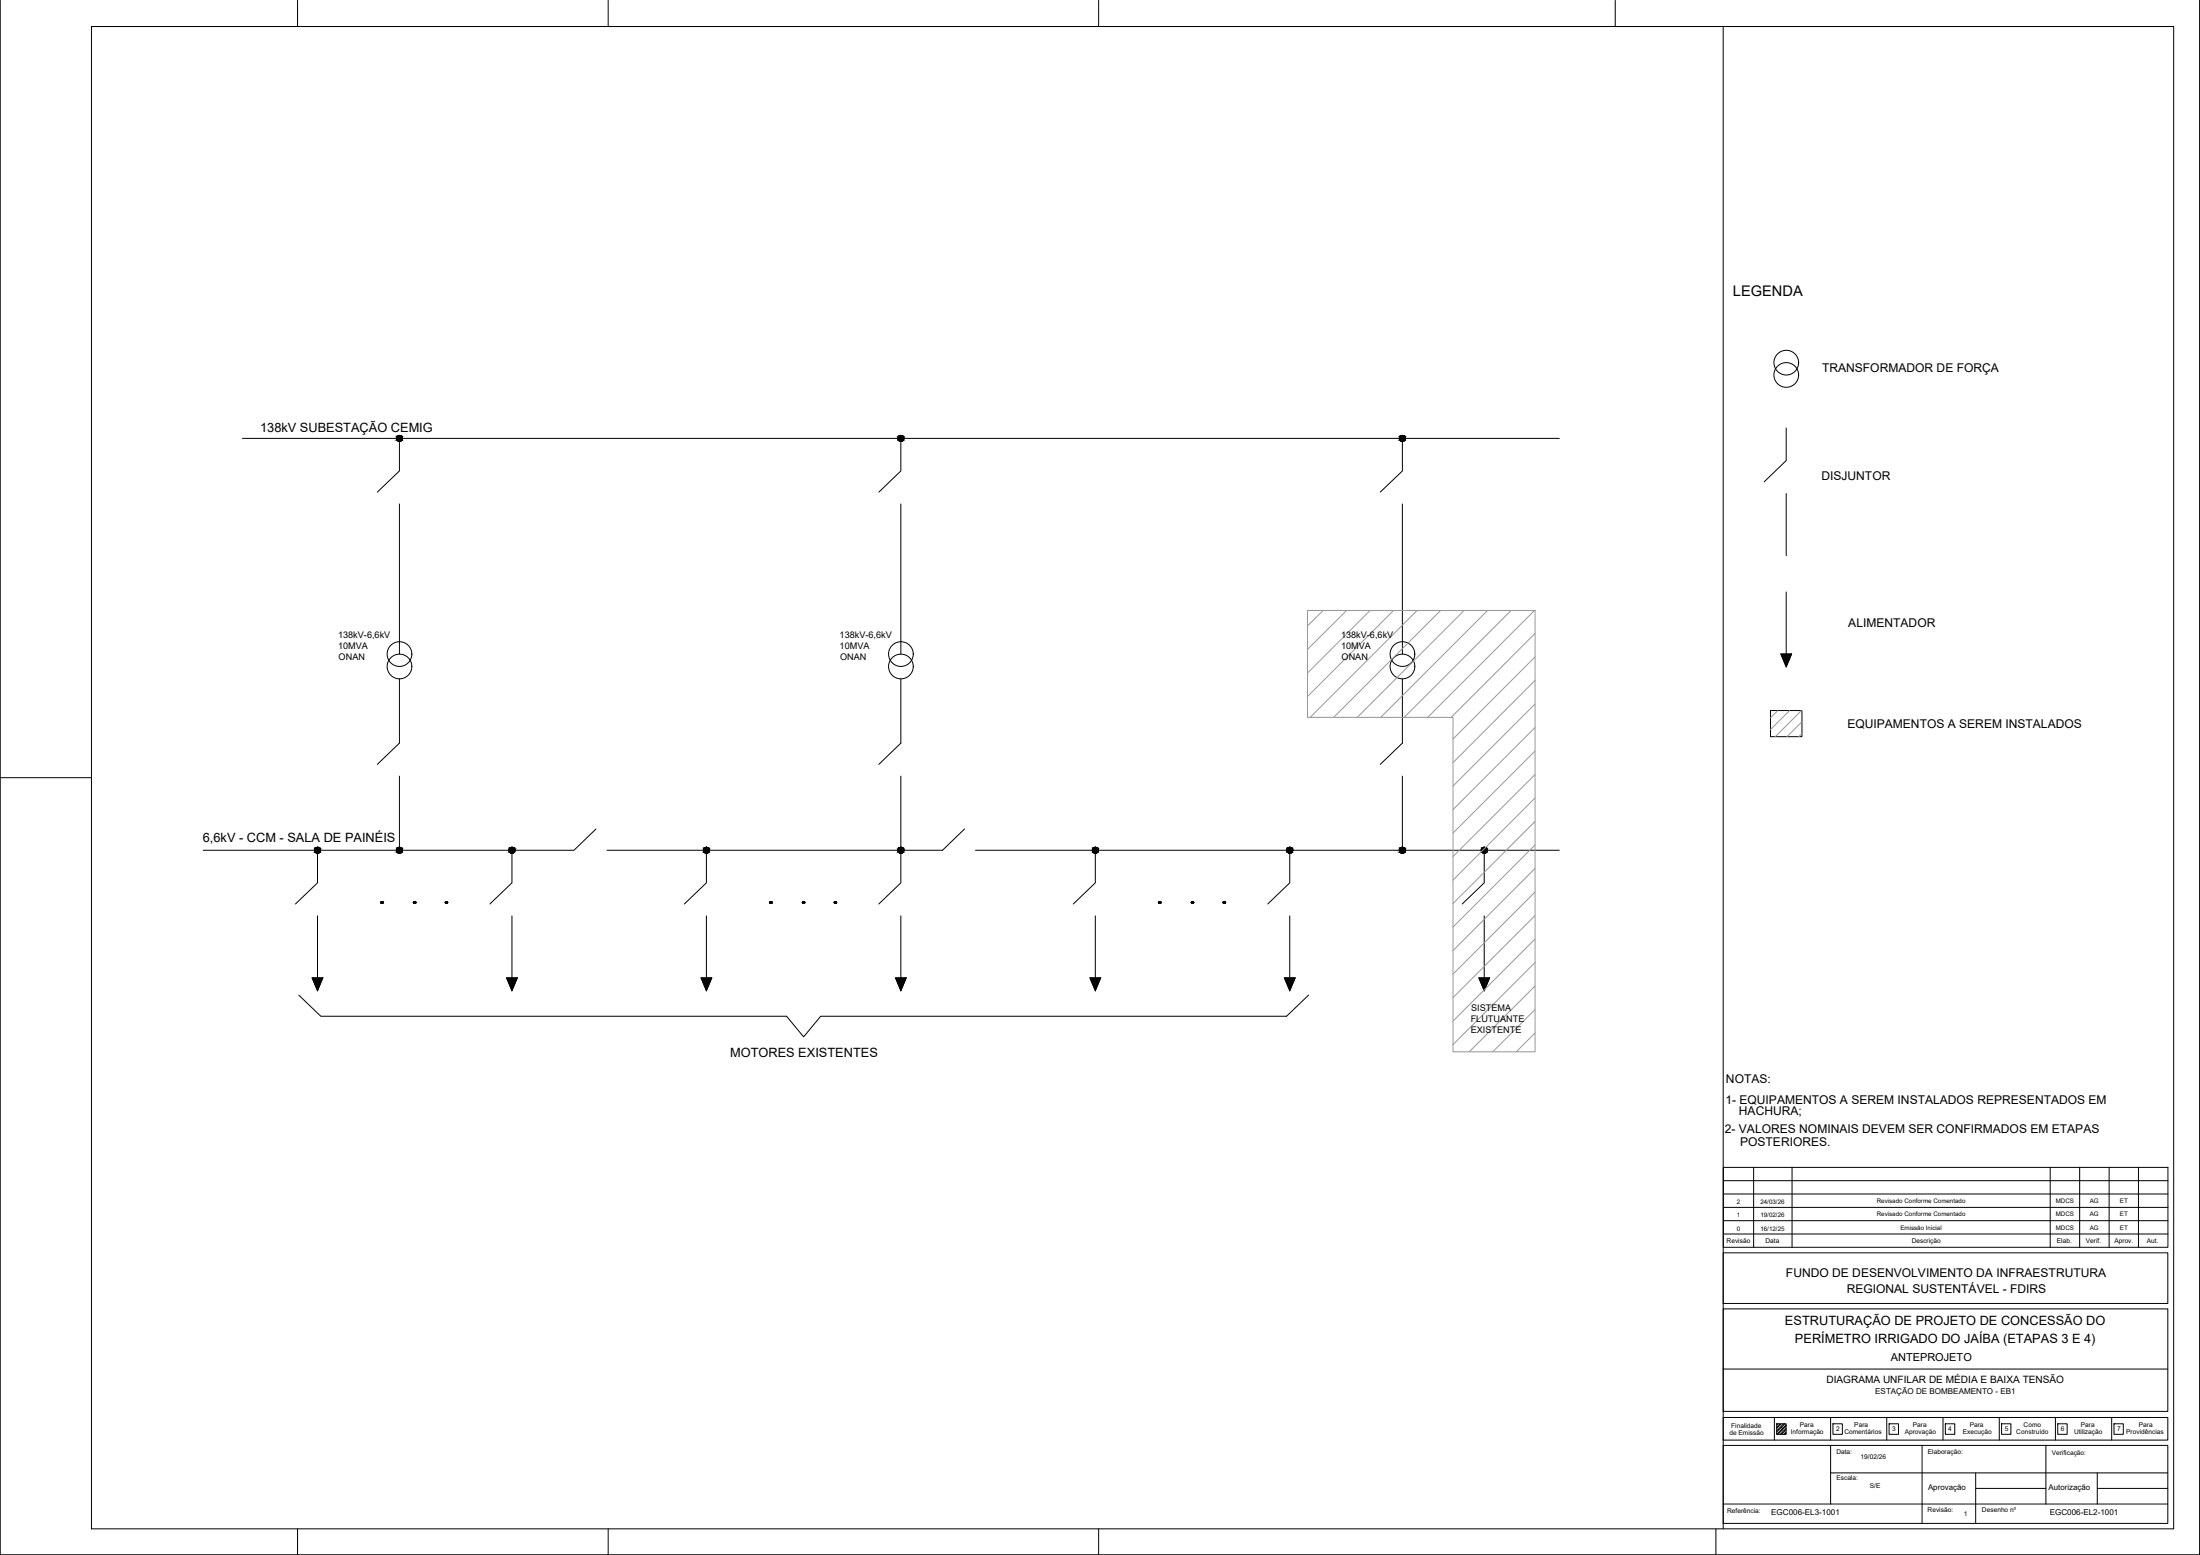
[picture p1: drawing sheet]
<svg xmlns="http://www.w3.org/2000/svg" width="841mm" height="594mm" viewBox="0 0 841 594" stroke-linecap="round" stroke-linejoin="round" font-family="sans-serif">
<!-- layer: 0 -->
<g fill="none" stroke="#000" stroke-width=".38">
<path d="M0 .1v594h841v-594M92.7 167.5h503.4M152.7 167.5v12.4l-8.5 8.1M344.4 167.5v12.4l-8.4 8.1M536.1 167.5v12.4l-8.5 8.1M682.8 163.5v12.5l-8.4 8.1M152.7 192.5v57.4M344.4 192.5v57.4M536.1 192.5v57.4M682.8 188.6v23.7M682.8 226.2v23.7M152.7 259.3v24.6l-8.5 8.1"/>
<path d="M344.4 259.3v24.6l-8.4 8.1M536.1 259.3v24.6l-8.5 8.1M680.8 249.9h4.1l-2.1 4.8zM676.8 271.5h12v9.9h-12zM152.7 296.5v28.3M344.4 296.5v40.8l-8.4 8.1M536.1 296.5v28.3M227.8 316.7l-8.4 8.1h-23.7v12.5l-8.4 8.1M368.7 316.7l-8.4 8.1h-128.3M77.7 324.8h119.1M121.4 324.8v12.5l-8.5 8.1M270 324.8v12.5l-8.4 8.1"/>
<path d="M372.9 324.8h223.2M418.7 324.8v12.5l-8.4 8.1M493.1 324.8v12.5l-8.5 8.1M567.4 324.8v12.5l-8.4 8.1M121.4 349.9v23.7M146 344.4v.4M158.5 344.4v.4M170.7 344.4v.4M195.7 349.9v23.7M270 349.9v23.7M294.7 344.4v.4M307.2 344.4v.4"/>
<path d="M319.4 344.4v.4M344.4 349.9v23.7M418.7 349.9v23.7M443.4 344.4v.4M455.9 344.4v.4M468 344.4v.4M493.1 349.9v23.7M567.4 349.9v23.7M119.3 373.6h4.1l-2 4.9zM193.7 373.6h4l-2 4.9zM268 373.6h4.1l-2.1 4.9zM342.3 373.6h4.1l-2 4.9z"/>
<path d="M416.7 373.6h4.1l-2.1 4.9zM491 373.6h4.1l-2 4.9zM565.4 373.6h4l-2 4.9zM114.2 380.2l8.4 8.1h178.1l6.5 7.8 6.5-7.8h178.1l8.5-8.1"/>
<circle cx="682.9" cy="138.5" r="4.7"/>
<circle cx="682.9" cy="143.2" r="4.7"/>
<circle cx="152.7" cy="167.5" r="1.12"/>
<circle cx="344.4" cy="167.5" r="1.12"/>
<circle cx="536.1" cy="167.5" r="1.12"/>
<circle cx="152.7" cy="249.9" r="4.7"/>
<circle cx="152.7" cy="254.6" r="4.7"/>
<circle cx="344.4" cy="249.9" r="4.7"/>
<circle cx="344.4" cy="254.6" r="4.7"/>
<circle cx="536.1" cy="249.9" r="4.7"/>
<circle cx="536.1" cy="254.6" r="4.7"/>
<circle cx="121.4" cy="324.8" r="1.12"/>
<circle cx="152.7" cy="324.8" r="1.12"/>
<circle cx="195.7" cy="324.8" r="1.12"/>
<circle cx="270.1" cy="324.8" r="1.12"/>
<circle cx="344.4" cy="324.8" r="1.12"/>
<circle cx="418.7" cy="324.8" r="1.12"/>
<circle cx="493.1" cy="324.8" r="1.12"/>
<circle cx="536.1" cy="324.8" r="1.12"/>
<circle cx="567.4" cy="324.8" r="1.12"/>
<circle cx="146.1" cy="344.8" r=".36"/>
<circle cx="158.6" cy="344.8" r=".36"/>
<circle cx="170.7" cy="344.8" r=".36"/>
<circle cx="294.7" cy="344.8" r=".36"/>
<circle cx="307.2" cy="344.8" r=".36"/>
<circle cx="319.4" cy="344.8" r=".36"/>
<circle cx="443.4" cy="344.8" r=".36"/>
<circle cx="455.9" cy="344.8" r=".36"/>
<circle cx="468" cy="344.8" r=".36"/>
</g>
<g fill="#000" stroke="#000" stroke-width=".38">
<path d="M152.4 168.5h.6zM152.5 166.4h.3zM344.1 168.5h.5zM344.2 166.4h.3zM535.9 168.5h.5zM535.9 166.4h.3zM680.8 249.9h4.1l-2.1 4.8zM121.2 325.9h.5zM121.2 323.7h.3zM152.4 325.9h.6zM152.5 323.7h.3zM195.5 325.9h.5z"/>
<path d="M195.6 323.7h.2zM269.8 325.9h.5zM269.9 323.7h.3zM344.1 325.9h.5zM344.2 323.7h.3zM418.5 325.9h.5zM418.5 323.7h.3zM492.8 325.9h.5zM492.9 323.7h.3zM535.9 325.9h.5zM535.9 323.7h.3zM567.1 325.9h.5z"/>
<path d="M567.2 323.7h.3zM158.2 344.6h.7zM158.3 345.1h.4zM158.4 344.5h.3zM170.3 344.9h.7zM170.6 345.2h.2zM170.6 344.4h.2zM294.4 345.1h.6zM294.5 344.5h.5zM294.6 345.2h.3zM294.6 344.4h.3zM306.9 344.6h.7z"/>
<path d="M307 345.1h.4zM307 344.5h.4zM319.2 345.2h.2zM319.2 344.4h.2zM443 344.9h.7zM443.3 345.2h.2zM443.3 344.4h.2zM455.6 344.6h.6zM467.7 344.6h.6zM119.3 373.6h4.1l-2 4.9zM193.7 373.6h4l-2 4.9zM268 373.6h4.1l-2.1 4.9z"/>
<path d="M342.3 373.6h4.1l-2 4.9zM416.7 373.6h4.1l-2.1 4.9zM491 373.6h4.1l-2 4.9zM565.4 373.6h4l-2 4.9z"/>
<path d="M152.4 168.5l.4 .1zM152.5 168.6h.3z"/>
<path d="M152.5 166.4h.5zM152.4 166.4h.6z"/>
<path d="M152.4 166.4h.6zM152.3 166.4h.7z"/>
<path d="M152.3 166.4l.9 .1zM152.2 166.5h1z"/>
<path d="M152.3 168.5h.7zM152.3 168.5h.7z"/>
<path d="M152.2 166.5h1zM152.1 166.5h1.1z"/>
<path d="M152.2 168.5h1zM152.2 168.5h.8z"/>
<path d="M152.1 166.5l1.2 .1zM152.1 166.6h1.2z"/>
<path d="M152.1 168.4h1.1zM152.1 168.4l1.1 .1z"/>
<path d="M152.1 166.6h1.3zM151.9 166.6h1.5z"/>
<path d="M152.1 168.4h1.2zM152.1 168.4h1.1z"/>
<path d="M151.9 166.6l1.6 .1zM151.9 166.6l1.6 .1z"/>
<path d="M151.9 168.3h1.5zM151.9 168.3l1.4 .1z"/>
<path d="M151.9 166.7l1.6 .1zM151.8 166.8h1.7z"/>
<path d="M151.9 168.2h1.6zM151.9 168.2l1.5 .1z"/>
<path d="M151.8 166.8h1.8zM151.8 166.8h1.8z"/>
<path d="M151.8 168.2h1.7zM151.8 168.2h1.7z"/>
<path d="M151.8 166.8l1.9 .2zM151.8 166.8l1.9 .2z"/>
<path d="M151.8 168.1h1.8zM151.8 168.1l1.7 .1z"/>
<path d="M151.7 167l2 .1zM151.7 167l2 .1z"/>
<path d="M151.7 168h2zM151.7 168l1.9 .1z"/>
<path d="M151.6 167.1h2.2zM151.6 167.1h2.2z"/>
<path d="M151.6 167.9h2.1zM151.6 167.9l2.1 .1z"/>
<path d="M151.6 167.1l2.2 .2zM151.6 167.1l2.2 .2z"/>
<path d="M151.6 167.3l2.2 .1zM151.6 167.3l2.2 .1z"/>
<path d="M151.6 167.7l2.2 .1zM151.6 167.7l2.2 .1z"/>
<path d="M151.6 167.8h2.2zM151.6 167.8l2.1 .1z"/>
<path d="M151.6 167.4l2.2 .1zM151.6 167.4l2.2 .1z"/>
<path d="M151.6 167.5l2.2 .1zM151.6 167.5l2.2 .1z"/>
<path d="M151.6 167.6h2.2zM151.6 167.6l2.2 .1z"/>
<path d="M344.1 168.5l.4 .1zM344.2 168.6h.3z"/>
<path d="M344.2 166.4h.4zM344.1 166.4h.5z"/>
<path d="M344.1 166.4h.6zM344 166.4h.7z"/>
<path d="M344 166.4l.8 .1zM344 166.5h.8z"/>
<path d="M344 168.5h.7zM344 168.5h.6z"/>
<path d="M344 166.5h.9zM343.8 166.5h1.1z"/>
<path d="M344 168.5h.8zM344 168.5h.7z"/>
<path d="M343.8 166.5l1.2 .1zM343.7 166.6h1.3z"/>
<path d="M343.8 168.4h1.1zM343.8 168.4l1 .1z"/>
<path d="M343.7 166.6h1.4zM343.7 166.6h1.4z"/>
<path d="M343.7 168.4h1.3zM343.7 168.4h1.2z"/>
<path d="M343.7 166.6l1.5 .1zM343.7 166.6l1.5 .1z"/>
<path d="M343.7 168.3h1.4zM343.7 168.3l1.3 .1z"/>
<path d="M343.6 166.7l1.7 .1zM343.5 166.8h1.8z"/>
<path d="M343.6 168.2h1.6zM343.6 168.2l1.5 .1z"/>
<path d="M343.5 166.8h1.8zM343.5 166.8h1.8z"/>
<path d="M343.5 168.2h1.8zM343.5 168.2h1.7z"/>
<path d="M343.5 166.8l1.9 .2zM343.5 166.8l1.9 .2z"/>
<path d="M343.5 168.1h1.8zM343.5 168.1l1.8 .1z"/>
<path d="M343.4 167l2 .1zM343.4 167l2 .1z"/>
<path d="M343.4 168h2zM343.4 168l1.9 .1z"/>
<path d="M343.4 167.1h2zM343.4 167.1h2z"/>
<path d="M343.3 167.1l2.2 .2zM343.3 167.1l2.2 .2z"/>
<path d="M343.3 167.8l2.1 .1zM343.3 167.8l2.1 .1z"/>
<path d="M343.4 167.9h2zM343.4 167.9l2 .1z"/>
<path d="M343.3 167.3l2.2 .1zM343.3 167.3l2.2 .1z"/>
<path d="M343.3 167.4l2.2 .1zM343.3 167.4l2.2 .1z"/>
<path d="M343.3 167.5l2.2 .1zM343.3 167.5l2.2 .1z"/>
<path d="M343.3 167.6l2.2 .1zM343.3 167.6l2.2 .1z"/>
<path d="M343.3 167.7h2.2zM343.3 167.7l2.1 .1z"/>
<path d="M535.9 168.5l.3 .1zM535.9 168.6h.3z"/>
<path d="M535.9 166.4h.5zM535.9 166.4h.5z"/>
<path d="M535.9 166.4h.5zM535.7 166.4h.7z"/>
<path d="M535.7 166.4l.9 .1zM535.6 166.5h1z"/>
<path d="M535.7 168.5h.7zM535.7 168.5h.7z"/>
<path d="M535.6 166.5h1.1zM535.5 166.5h1.2z"/>
<path d="M535.6 168.5h1zM535.6 168.5h.8z"/>
<path d="M535.5 166.5l1.2 .1zM535.5 166.5l1.2 .1z"/>
<path d="M535.5 168.4h1.2zM535.5 168.4l1.1 .1z"/>
<path d="M535.5 166.6h1.3zM535.3 166.6h1.5z"/>
<path d="M535.5 168.4h1.2zM535.5 168.4h1.2z"/>
<path d="M535.3 166.6l1.6 .1zM535.3 166.6l1.6 .1z"/>
<path d="M535.3 168.3h1.5zM535.3 168.3l1.4 .1z"/>
<path d="M535.3 166.7l1.7 .1zM535.2 166.8h1.8z"/>
<path d="M535.3 168.2h1.6zM535.3 168.2l1.5 .1z"/>
<path d="M535.2 166.8h1.8zM535.2 166.8h1.8z"/>
<path d="M535.2 168.2h1.8zM535.2 168.2h1.7z"/>
<path d="M535.2 166.8l1.9 .2zM535.2 166.8l1.9 .2z"/>
<path d="M535.2 168.1h1.8zM535.2 168.1l1.8 .1z"/>
<path d="M535.1 167l2 .1zM535.1 167l2 .1z"/>
<path d="M535.1 168h2zM535.1 168l1.9 .1z"/>
<path d="M535.1 167.1h2.1zM535.1 167.1h2.1z"/>
<path d="M535.1 167.9h2zM535.1 167.9l2 .1z"/>
<path d="M535 167.1l2.2 .2zM535 167.1l2.2 .2z"/>
<path d="M535 167.3l2.2 .1zM535 167.3l2.2 .1z"/>
<path d="M535 167.7l2.2 .1zM535 167.7l2.2 .1z"/>
<path d="M535 167.8h2.2zM535 167.8l2.1 .1z"/>
<path d="M535 167.4l2.2 .1zM535 167.4l2.2 .1z"/>
<path d="M535 167.5l2.2 .1zM535 167.5l2.2 .1z"/>
<path d="M535 167.6h2.2zM535 167.6l2.2 .1z"/>
<path d="M121.2 325.9h.3zM121.2 325.9h.3z"/>
<path d="M121.2 323.7h.5zM121.2 323.7h.5z"/>
<path d="M121.2 323.7l.6 .1zM121 323.8h.8z"/>
<path d="M121 323.8h.8zM120.9 323.8h.9z"/>
<path d="M121 325.9h.8zM121 325.9h.7z"/>
<path d="M120.9 323.8l1 .1zM120.8 323.9h1.1z"/>
<path d="M120.9 325.9h.9zM120.9 325.9h.9z"/>
<path d="M120.8 323.9h1.2zM120.7 323.9h1.3z"/>
<path d="M120.8 325.8h1.1zM120.8 325.8l1 .1z"/>
<path d="M120.7 323.9l1.4 .1zM120.7 323.9l1.4 .1z"/>
<path d="M120.7 325.7h1.3zM120.7 325.7l1.2 .1z"/>
<path d="M120.6 324l1.6 .1zM120.6 324l1.6 .1z"/>
<path d="M120.6 325.7h1.5zM120.6 325.7h1.4z"/>
<path d="M120.6 324.1l1.7 .1zM120.6 324.1l1.7 .1z"/>
<path d="M120.6 325.6h1.6zM120.6 325.6l1.5 .1z"/>
<path d="M120.5 324.2h1.8zM120.4 324.2h1.9z"/>
<path d="M120.5 325.5h1.8zM120.5 325.5l1.7 .1z"/>
<path d="M120.4 324.2l2 .1zM120.4 324.2l2 .1z"/>
<path d="M120.4 325.4h1.9zM120.4 325.4l1.9 .1z"/>
<path d="M120.4 324.3l2 .1zM120.4 324.3l2 .1z"/>
<path d="M120.4 325.3h2zM120.4 325.3l1.9 .1z"/>
<path d="M120.4 324.4l2 .1zM120.4 324.4l2 .1z"/>
<path d="M120.3 324.5l2.2 .1zM120.3 324.5l2.2 .1z"/>
<path d="M120.3 325.1l2.1 .2zM120.3 325.1l2.1 .2z"/>
<path d="M120.4 325.3h2zM120.4 325.3h2z"/>
<path d="M120.3 324.6l2.2 .1zM120.3 324.6l2.2 .1z"/>
<path d="M120.3 324.7l2.2 .1zM120.3 324.7l2.2 .1z"/>
<path d="M120.3 324.9l2.2 .1zM120.3 324.9l2.2 .1z"/>
<path d="M120.3 325h2.2zM120.3 325l2.1 .1z"/>
<path d="M120.3 324.8h2.2zM120.3 324.8l2.2 .1z"/>
<path d="M152.4 325.9h.4zM152.5 325.9h.3z"/>
<path d="M152.5 323.7h.5zM152.4 323.7h.6z"/>
<path d="M152.4 323.7l.6 .1zM152.3 323.8h.7z"/>
<path d="M152.3 323.8h.9zM152.2 323.8h1z"/>
<path d="M152.3 325.9h.7zM152.3 325.9h.7z"/>
<path d="M152.2 323.8l1 .1zM152.1 323.9h1.1z"/>
<path d="M152.2 325.9h1zM152.2 325.9h.8z"/>
<path d="M152.1 323.9h1.2zM152.1 323.9h1.2z"/>
<path d="M152.1 325.8h1.1zM152.1 325.8l1.1 .1z"/>
<path d="M152.1 323.9l1.3 .1zM151.9 324h1.5z"/>
<path d="M152.1 325.7h1.2zM152.1 325.7l1.1 .1z"/>
<path d="M151.9 324l1.6 .1zM151.9 324l1.6 .1z"/>
<path d="M151.9 325.7h1.5zM151.9 325.7h1.4z"/>
<path d="M151.9 324.1l1.6 .1zM151.9 324.1l1.6 .1z"/>
<path d="M151.9 325.6h1.6zM151.9 325.6l1.5 .1z"/>
<path d="M151.8 324.2h1.8zM151.8 324.2h1.8z"/>
<path d="M151.8 325.5h1.7zM151.8 325.5l1.7 .1z"/>
<path d="M151.8 324.2l1.9 .1zM151.8 324.2l1.9 .1z"/>
<path d="M151.8 325.4h1.8zM151.8 325.4l1.7 .1z"/>
<path d="M151.7 324.3l2 .1zM151.7 324.3l2 .1z"/>
<path d="M151.7 325.3h2zM151.7 325.3l1.9 .1z"/>
<path d="M151.6 324.4l2.2 .1zM151.6 324.4l2.2 .1z"/>
<path d="M151.6 325.3h2.1zM151.6 325.3h2.1z"/>
<path d="M151.6 324.5l2.2 .1zM151.6 324.5l2.2 .1z"/>
<path d="M151.6 324.6l2.2 .1zM151.6 324.6l2.2 .1z"/>
<path d="M151.6 325l2.2 .1zM151.6 325l2.2 .1z"/>
<path d="M151.6 325.1h2.2zM151.6 325.1l2.1 .2z"/>
<path d="M151.6 324.7l2.2 .1zM151.6 324.7l2.2 .1z"/>
<path d="M151.6 324.8l2.2 .1zM151.6 324.8l2.2 .1z"/>
<path d="M151.6 324.9h2.2zM151.6 324.9l2.2 .1z"/>
<path d="M195.5 325.9h.3zM195.6 325.9h.2z"/>
<path d="M195.6 323.7h.4zM195.5 323.7h.5z"/>
<path d="M195.5 323.7l.6 .1zM195.4 323.8h.7z"/>
<path d="M195.4 323.8h.8zM195.3 323.8h.9z"/>
<path d="M195.4 325.9h.7zM195.4 325.9h.6z"/>
<path d="M195.3 323.8l1 .1zM195.2 323.9h1.1z"/>
<path d="M195.3 325.9h.9zM195.3 325.9h.8z"/>
<path d="M195.2 323.9h1.2zM195.1 323.9h1.3z"/>
<path d="M195.2 325.8h1.1zM195.2 325.8l1 .1z"/>
<path d="M195.1 323.9l1.3 .1zM195.1 323.9l1.3 .1z"/>
<path d="M195.1 325.7h1.3zM195.1 325.7l1.2 .1z"/>
<path d="M195 324l1.5 .1zM195 324l1.5 .1z"/>
<path d="M195 325.7h1.4zM195 325.7h1.4z"/>
<path d="M194.9 324.1l1.7 .1zM194.9 324.1l1.7 .1z"/>
<path d="M194.9 325.6h1.6zM194.9 325.6l1.5 .1z"/>
<path d="M194.9 324.2h1.7zM194.9 324.2h1.7z"/>
<path d="M194.9 325.5h1.7zM194.9 325.5l1.6 .1z"/>
<path d="M194.8 324.2l1.9 .1zM194.8 324.2l1.9 .1z"/>
<path d="M194.8 325.4h1.8zM194.8 325.4l1.8 .1z"/>
<path d="M194.7 324.3l2.1 .1zM194.7 324.3l2.1 .1z"/>
<path d="M194.7 325.3h2zM194.7 325.3l1.9 .1z"/>
<path d="M194.7 324.4l2.1 .1zM194.7 324.4l2.1 .1z"/>
<path d="M194.6 324.5l2.2 .1zM194.6 324.5l2.2 .1z"/>
<path d="M194.6 325.1l2.2 .2zM194.6 325.1l2.2 .2z"/>
<path d="M194.7 325.3h2.1zM194.7 325.3h2z"/>
<path d="M194.6 324.6l2.2 .1zM194.6 324.6l2.2 .1z"/>
<path d="M194.6 324.7l2.2 .1zM194.6 324.7l2.2 .1z"/>
<path d="M194.6 324.9l2.2 .1zM194.6 324.9l2.2 .1z"/>
<path d="M194.6 325h2.2zM194.6 325l2.2 .1z"/>
<path d="M194.6 324.8h2.2zM194.6 324.8l2.2 .1z"/>
<path d="M269.8 325.9h.4zM269.9 325.9h.3z"/>
<path d="M269.9 323.7h.4zM269.8 323.7h.5z"/>
<path d="M269.8 323.7l.6 .1zM269.7 323.8h.7z"/>
<path d="M269.7 323.8h.8zM269.6 323.8h.9z"/>
<path d="M269.7 325.9h.7zM269.7 325.9h.6z"/>
<path d="M269.6 323.8l1 .1zM269.5 323.9h1.1z"/>
<path d="M269.6 325.9h.9zM269.6 325.9h.8z"/>
<path d="M269.5 323.9h1.2zM269.4 323.9h1.3z"/>
<path d="M269.5 325.8h1.1zM269.5 325.8l1 .1z"/>
<path d="M269.4 323.9l1.4 .1zM269.4 323.9l1.4 .1z"/>
<path d="M269.4 325.7h1.3zM269.4 325.7l1.2 .1z"/>
<path d="M269.3 324l1.5 .1zM269.3 324l1.5 .1z"/>
<path d="M269.3 325.7h1.5zM269.3 325.7h1.4z"/>
<path d="M269.2 324.1l1.7 .1zM269.2 324.1l1.7 .1z"/>
<path d="M269.2 325.6h1.6zM269.2 325.6l1.6 .1z"/>
<path d="M269.2 324.2h1.8zM269.1 324.2h1.9z"/>
<path d="M269.2 325.5h1.7zM269.2 325.5l1.6 .1z"/>
<path d="M269.1 324.2l1.9 .1zM269.1 324.2l1.9 .1z"/>
<path d="M269.1 325.4h1.9zM269.1 325.4l1.8 .1z"/>
<path d="M269.1 324.3l2 .1zM269.1 324.3l2 .1z"/>
<path d="M269.1 325.3h1.9zM269.1 325.3l1.9 .1z"/>
<path d="M269 324.4l2.1 .1zM269 324.4l2.1 .1z"/>
<path d="M269 324.5l2.1 .1zM269 324.5l2.1 .1z"/>
<path d="M269 325.1l2.1 .2zM269 325.1l2.1 .2z"/>
<path d="M269 325.3h2.1zM269 325.3h2z"/>
<path d="M269 324.6l2.1 .1zM269 324.6l2.1 .1z"/>
<path d="M268.9 324.7l2.2 .1zM268.9 324.7l2.2 .1z"/>
<path d="M268.9 324.8l2.2 .1zM268.9 324.8l2.2 .1z"/>
<path d="M268.9 324.9l2.2 .1zM268.9 324.9l2.2 .1z"/>
<path d="M269 325h2.1zM269 325l2.1 .1z"/>
<path d="M344.1 325.9h.4zM344.2 325.9h.3z"/>
<path d="M344.2 323.7h.4zM344.1 323.7h.5z"/>
<path d="M344.1 323.7l.6 .1zM344 323.8h.7z"/>
<path d="M344 323.8h.8zM344 323.8h.8z"/>
<path d="M344 325.9h.7zM344 325.9h.6z"/>
<path d="M344 323.8l.9 .1zM343.8 323.9h1.1z"/>
<path d="M344 325.9h.8zM344 325.9h.7z"/>
<path d="M343.8 323.9h1.2zM343.7 323.9h1.3z"/>
<path d="M343.8 325.8h1.1zM343.8 325.8l1 .1z"/>
<path d="M343.7 323.9l1.4 .1zM343.7 323.9l1.4 .1z"/>
<path d="M343.7 325.7h1.3zM343.7 325.7l1.2 .1z"/>
<path d="M343.7 324l1.5 .1zM343.7 324l1.5 .1z"/>
<path d="M343.7 325.7h1.4zM343.7 325.7h1.3z"/>
<path d="M343.6 324.1l1.7 .1zM343.6 324.1l1.7 .1z"/>
<path d="M343.6 325.6h1.6zM343.6 325.6l1.5 .1z"/>
<path d="M343.5 324.2h1.8zM343.5 324.2h1.8z"/>
<path d="M343.5 325.5h1.8zM343.5 325.5l1.7 .1z"/>
<path d="M343.5 324.2l1.9 .1zM343.5 324.2l1.9 .1z"/>
<path d="M343.5 325.4h1.8zM343.5 325.4l1.8 .1z"/>
<path d="M343.4 324.3l2 .1zM343.4 324.3l2 .1z"/>
<path d="M343.4 325.3h2zM343.4 325.3l1.9 .1z"/>
<path d="M343.4 324.4l2 .1zM343.4 324.4l2 .1z"/>
<path d="M343.3 324.5l2.2 .1zM343.3 324.5l2.2 .1z"/>
<path d="M343.3 325.1l2.1 .2zM343.3 325.1l2.1 .2z"/>
<path d="M343.4 325.3h2zM343.4 325.3h2z"/>
<path d="M343.3 324.6l2.2 .1zM343.3 324.6l2.2 .1z"/>
<path d="M343.3 324.7l2.2 .1zM343.3 324.7l2.2 .1z"/>
<path d="M343.3 324.8l2.2 .1zM343.3 324.8l2.2 .1z"/>
<path d="M343.3 324.9l2.2 .1zM343.3 324.9l2.2 .1z"/>
<path d="M343.3 325h2.2zM343.3 325l2.1 .1z"/>
<path d="M418.5 325.9h.3zM418.5 325.9h.3z"/>
<path d="M418.5 323.7h.5zM418.5 323.7h.5z"/>
<path d="M418.5 323.7l.6 .1zM418.3 323.8h.8z"/>
<path d="M418.3 323.8h.9zM418.3 323.8h.9z"/>
<path d="M418.3 325.9h.8zM418.3 325.9h.7z"/>
<path d="M418.3 323.8l1 .1zM418.2 323.9h1.1z"/>
<path d="M418.3 325.9h.9zM418.3 325.9h.8z"/>
<path d="M418.2 323.9h1.2zM418.1 323.9h1.3z"/>
<path d="M418.2 325.8h1.1zM418.2 325.8l1 .1z"/>
<path d="M418.1 323.9l1.3 .1zM418.1 323.9l1.3 .1z"/>
<path d="M418.1 325.7h1.3zM418.1 325.7l1.2 .1z"/>
<path d="M418 324l1.5 .1zM418 324l1.5 .1z"/>
<path d="M418 325.7h1.4zM418 325.7h1.4z"/>
<path d="M417.9 324.1l1.7 .1zM417.9 324.1l1.7 .1z"/>
<path d="M417.9 325.6h1.6zM417.9 325.6l1.5 .1z"/>
<path d="M417.8 324.2h1.9zM417.8 324.2h1.9z"/>
<path d="M417.8 325.5h1.8zM417.8 325.5l1.7 .1z"/>
<path d="M417.8 324.2l1.9 .1zM417.8 324.2l1.9 .1z"/>
<path d="M417.8 325.4h1.9zM417.8 325.4l1.8 .1z"/>
<path d="M417.7 324.3l2 .1zM417.7 324.3l2 .1z"/>
<path d="M417.7 325.3h2zM417.7 325.3l2 .1z"/>
<path d="M417.7 324.4l2.1 .1zM417.7 324.4l2.1 .1z"/>
<path d="M417.7 325.3h2zM417.7 325.3h2z"/>
<path d="M417.7 324.5l2.1 .1zM417.7 324.5l2.1 .1z"/>
<path d="M417.7 325.1h2.1zM417.7 325.1l2 .2z"/>
<path d="M417.6 324.6l2.2 .1zM417.6 324.6l2.2 .1z"/>
<path d="M417.6 324.7l2.2 .1zM417.6 324.7l2.2 .1z"/>
<path d="M417.6 324.8l2.2 .1zM417.6 324.8l2.2 .1z"/>
<path d="M417.6 324.9l2.2 .1zM417.6 324.9l2.2 .1z"/>
<path d="M417.6 325h2.2zM417.6 325l2.2 .1z"/>
<path d="M492.8 325.9h.4zM492.9 325.9h.3z"/>
<path d="M492.9 323.7h.4zM492.8 323.7h.5z"/>
<path d="M492.8 323.7l.6 .1zM492.7 323.8h.7z"/>
<path d="M492.7 323.8h.8zM492.6 323.8h.9z"/>
<path d="M492.7 325.9h.7zM492.7 325.9h.6z"/>
<path d="M492.6 323.8l1 .1zM492.5 323.9h1.1z"/>
<path d="M492.6 325.9h.9zM492.6 325.9h.8z"/>
<path d="M492.5 323.9h1.2zM492.4 323.9h1.3z"/>
<path d="M492.5 325.8h1.1zM492.5 325.8l1 .1z"/>
<path d="M492.4 323.9l1.4 .1zM492.4 323.9l1.4 .1z"/>
<path d="M492.4 325.7h1.3zM492.4 325.7l1.2 .1z"/>
<path d="M492.3 324l1.6 .1zM492.3 324l1.6 .1z"/>
<path d="M492.3 325.7h1.5zM492.3 325.7h1.4z"/>
<path d="M492.3 324.1l1.6 .1zM492.3 324.1l1.6 .1z"/>
<path d="M492.3 325.6h1.6zM492.3 325.6l1.5 .1z"/>
<path d="M492.2 324.2h1.8zM492.2 324.2h1.8z"/>
<path d="M492.2 325.5h1.7zM492.2 325.5l1.7 .1z"/>
<path d="M492.1 324.2l1.9 .1zM492.1 324.2l1.9 .1z"/>
<path d="M492.1 325.4h1.9zM492.1 325.4l1.8 .1z"/>
<path d="M492.1 324.3l2 .1zM492.1 324.3l2 .1z"/>
<path d="M492.1 325.3h1.9zM492.1 325.3l1.9 .1z"/>
<path d="M492 324.4l2.1 .1zM492 324.4l2.1 .1z"/>
<path d="M492 325.3h2.1zM492 325.3h2z"/>
<path d="M492 324.5l2.2 .1zM492 324.5l2.2 .1z"/>
<path d="M492 325.1h2.1zM492 325.1l2.1 .2z"/>
<path d="M492 324.6l2.2 .1zM492 324.6l2.2 .1z"/>
<path d="M492 324.7l2.2 .1zM492 324.7l2.2 .1z"/>
<path d="M492 324.8l2.2 .1zM492 324.8l2.2 .1z"/>
<path d="M492 324.9l2.2 .1zM492 324.9l2.2 .1z"/>
<path d="M492 325h2.2zM492 325l2.1 .1z"/>
<path d="M535.9 325.9h.3zM535.9 325.9h.3z"/>
<path d="M535.9 323.7h.5zM535.9 323.7h.5z"/>
<path d="M535.9 323.7l.5 .1zM535.7 323.8h.7z"/>
<path d="M535.7 323.8h.9zM535.6 323.8h1z"/>
<path d="M535.7 325.9h.7zM535.7 325.9h.7z"/>
<path d="M535.6 323.8l1.1 .1zM535.5 323.9h1.2z"/>
<path d="M535.6 325.9h1zM535.6 325.9h.8z"/>
<path d="M535.5 323.9h1.2zM535.5 323.9h1.2z"/>
<path d="M535.5 325.8h1.2zM535.5 325.8l1.1 .1z"/>
<path d="M535.5 323.9l1.3 .1zM535.3 324h1.5z"/>
<path d="M535.5 325.7h1.2zM535.5 325.7l1.2 .1z"/>
<path d="M535.3 324l1.6 .1zM535.3 324l1.6 .1z"/>
<path d="M535.3 325.7h1.5zM535.3 325.7h1.4z"/>
<path d="M535.3 324.1l1.7 .1zM535.3 324.1l1.7 .1z"/>
<path d="M535.3 325.6h1.6zM535.3 325.6l1.5 .1z"/>
<path d="M535.2 324.2h1.8zM535.2 324.2h1.8z"/>
<path d="M535.2 325.5h1.8zM535.2 325.5l1.7 .1z"/>
<path d="M535.2 324.2l1.9 .1zM535.1 324.3h2z"/>
<path d="M535.2 325.4h1.8zM535.2 325.4l1.8 .1z"/>
<path d="M535.1 324.3l2 .1zM535.1 324.3l2 .1z"/>
<path d="M535.1 325.3h2zM535.1 325.3l1.9 .1z"/>
<path d="M535.1 324.4l2.1 .1zM535.1 324.4l2.1 .1z"/>
<path d="M535.1 325.3h2zM535.1 325.3h2z"/>
<path d="M535 324.5l2.2 .1zM535 324.5l2.2 .1z"/>
<path d="M535 324.6l2.2 .1zM535 324.6l2.2 .1z"/>
<path d="M535 325l2.2 .1zM535 325l2.2 .1z"/>
<path d="M535 325.1h2.2zM535 325.1l2.1 .2z"/>
<path d="M535 324.7l2.2 .1zM535 324.7l2.2 .1z"/>
<path d="M535 324.8l2.2 .1zM535 324.8l2.2 .1z"/>
<path d="M535 324.9h2.2zM535 324.9l2.2 .1z"/>
<path d="M567.1 325.9h.4zM567.2 325.9h.3z"/>
<path d="M567.2 323.7h.4zM567.1 323.7h.5z"/>
<path d="M567.1 323.7l.6 .1zM567 323.8h.7z"/>
<path d="M567 323.8h.9zM566.9 323.8h1z"/>
<path d="M567 325.9h.7zM567 325.9h.6z"/>
<path d="M566.9 323.8l1 .1zM566.8 323.9h1.1z"/>
<path d="M566.9 325.9h1zM566.9 325.9h.8z"/>
<path d="M566.8 323.9h1.2zM566.8 323.9h1.2z"/>
<path d="M566.8 325.8h1.1zM566.8 325.8l1.1 .1z"/>
<path d="M566.8 323.9l1.3 .1zM566.8 323.9l1.3 .1z"/>
<path d="M566.8 325.7h1.2zM566.8 325.7l1.1 .1z"/>
<path d="M566.7 324l1.5 .1zM566.7 324l1.5 .1z"/>
<path d="M566.7 325.7h1.4zM566.7 325.7h1.3z"/>
<path d="M566.6 324.1l1.6 .1zM566.6 324.1l1.6 .1z"/>
<path d="M566.6 325.6h1.6zM566.6 325.6l1.5 .1z"/>
<path d="M566.5 324.2h1.8zM566.5 324.2h1.8z"/>
<path d="M566.5 325.5h1.7zM566.5 325.5l1.7 .1z"/>
<path d="M566.5 324.2l1.9 .1zM566.5 324.2l1.9 .1z"/>
<path d="M566.5 325.4h1.8zM566.5 325.4l1.7 .1z"/>
<path d="M566.4 324.3l2 .1zM566.4 324.3l2 .1z"/>
<path d="M566.4 325.3h2zM566.4 325.3l1.9 .1z"/>
<path d="M566.4 324.4l2.1 .1zM566.4 324.4l2.1 .1z"/>
<path d="M566.4 325.3h2zM566.4 325.3h2z"/>
<path d="M566.3 324.5l2.2 .1zM566.3 324.5l2.2 .1z"/>
<path d="M566.3 325.1h2.2zM566.3 325.1l2.1 .2z"/>
<path d="M566.3 324.6l2.2 .1zM566.3 324.6l2.2 .1z"/>
<path d="M566.3 324.7l2.2 .1zM566.3 324.7l2.2 .1z"/>
<path d="M566.3 324.8l2.2 .1zM566.3 324.8l2.2 .1z"/>
<path d="M566.3 324.9l2.2 .1zM566.3 324.9l2.2 .1z"/>
<path d="M566.3 325h2.2zM566.3 325l2.2 .1z"/>
<path d="M146 344.4h.2zM145.9 344.4h.3z"/>
<path d="M145.9 344.4h.3zM145.9 344.4h.3z"/>
<path d="M145.9 345.2h.3zM145.9 345.2h.2z"/>
<path d="M145.9 344.4l.3 .1zM145.8 344.5h.4z"/>
<path d="M145.8 345.1h.4zM145.8 345.1h.5z"/>
<path d="M145.8 345.1l.4 .1zM145.8 345.1l.4 .1z"/>
<path d="M145.9 345.2h.3zM145.9 345.2h.3z"/>
<path d="M145.8 344.5h.5zM145.8 344.5h.5z"/>
<path d="M145.8 344.5h.5zM145.8 344.5h.5zM145.8 344.5h.5zM145.8 344.5h.5z"/>
<path d="M145.8 344.5l.5 .1zM145.8 344.5l.5 .1z"/>
<path d="M145.8 345.1h.5zM145.8 345.1h.5z"/>
<path d="M145.8 344.6h.5zM145.8 344.6h.5z"/>
<path d="M145.7 345h.6zM145.7 345h.6z"/>
<path d="M145.8 345h.5zM145.8 345l.5 .1zM145.8 345.1h.5zM145.8 345.1h.5z"/>
<path d="M145.7 344.6h.7zM145.7 344.6h.7z"/>
<path d="M145.7 344.6h.7zM145.7 344.6h.7z"/>
<path d="M145.7 344.6l.7 .1zM145.7 344.7h.7z"/>
<path d="M145.7 344.7h.7zM145.7 344.7h.7z"/>
<path d="M145.7 344.9h.7zM145.7 344.9h.7zM145.7 344.9h.7zM145.7 344.9h.7z"/>
<path d="M145.7 344.9h.7zM145.7 344.9l.6 .1z"/>
<path d="M145.7 344.7l.7 .1zM145.7 344.7l.7 .1zM145.7 344.8h.7zM145.7 344.8h.7z"/>
<path d="M145.7 344.8h.7zM145.7 344.8h.7z"/>
<path d="M145.7 344.8l.7 .1zM145.7 344.8l.7 .1z"/>
<path d="M145.7 344.9h.7zM145.7 344.9h.7z"/>
<path d="M158.5 344.4h.2zM158.4 344.4h.3z"/>
<path d="M158.4 345.2h.3zM158.4 345.2h.3z"/>
<path d="M158.4 345.2h.3zM158.4 345.2h.2z"/>
<path d="M158.4 344.4h.3zM158.4 344.4h.3z"/>
<path d="M158.4 344.4l.3 .1zM158.4 344.5h.3zM158.3 344.5h.4z"/>
<path d="M158.3 344.5h.5zM158.3 344.5h.5z"/>
<path d="M158.4 345.1h.3zM158.4 345.1l.3 .1z"/>
<path d="M158.3 345.1h.5zM158.3 345.1h.5z"/>
<path d="M158.3 345.1h.5zM158.3 345.1h.4zM158.3 345.1h.4z"/>
<path d="M158.3 344.5h.5zM158.3 344.5h.5z"/>
<path d="M158.3 344.5l.5 .1zM158.3 344.5l.5 .1z"/>
<path d="M158.2 344.6h.7zM158.2 344.6h.7zM158.2 344.6h.7z"/>
<path d="M158.2 345l.6 .1zM158.2 345l.6 .1z"/>
<path d="M158.2 344.6h.7zM158.2 344.6h.7z"/>
<path d="M158.2 344.9h.7zM158.2 344.9h.7z"/>
<path d="M158.2 344.9l.7 .1zM158.2 344.9l.7 .1z"/>
<path d="M158.2 345h.7zM158.2 345h.6z"/>
<path d="M158.2 344.6l.7 .1zM158.2 344.6l.7 .1z"/>
<path d="M158.2 344.7h.7zM158.2 344.7h.7z"/>
<path d="M158.2 344.7l.7 .1zM158.2 344.7l.7 .1zM158.2 344.8h.7zM158.2 344.8h.7z"/>
<path d="M158.2 344.8h.7zM158.2 344.8h.7z"/>
<path d="M158.2 344.8l.7 .1zM158.2 344.8l.7 .1z"/>
<path d="M158.2 344.9h.7zM158.2 344.9h.7z"/>
<path d="M158.2 344.9h.7zM158.2 344.9h.7z"/>
<path d="M170.6 344.4h.2zM170.5 344.4h.3z"/>
<path d="M170.5 344.4l.4 .1zM170.5 344.4l.4 .1z"/>
<path d="M170.5 345.2h.3zM170.5 345.2h.3zM170.6 345.2h.2z"/>
<path d="M170.5 345.1h.4zM170.5 345.1h.4z"/>
<path d="M170.5 345.1h.4zM170.5 345.1l.3 .1z"/>
<path d="M170.5 344.5h.4zM170.5 344.5h.4z"/>
<path d="M170.5 344.5h.4zM170.4 344.5h.5z"/>
<path d="M170.4 344.5h.5zM170.4 344.5h.5z"/>
<path d="M170.4 345.1h.5zM170.4 345.1h.5z"/>
<path d="M170.4 344.5l.6 .1zM170.4 344.5l.6 .1z"/>
<path d="M170.4 345.1h.5zM170.4 345.1h.5z"/>
<path d="M170.4 344.6h.6zM170.4 344.6h.6z"/>
<path d="M170.3 345h.7zM170.3 345h.7z"/>
<path d="M170.4 345h.6zM170.4 345l.5 .1z"/>
<path d="M170.3 344.6h.7zM170.3 344.6h.7z"/>
<path d="M170.3 344.6h.7zM170.3 344.6h.7z"/>
<path d="M170.3 344.6l.7 .1zM170.3 344.6l.7 .1z"/>
<path d="M170.3 344.7h.7zM170.3 344.7h.7z"/>
<path d="M170.3 344.7l.7 .1zM170.3 344.7l.7 .1z"/>
<path d="M170.3 344.8l.7 .1zM170.3 344.8l.7 .1z"/>
<path d="M170.3 344.9h.7zM170.3 344.9h.7z"/>
<path d="M170.3 344.9h.7zM170.3 344.9h.7zM170.3 344.9h.7z"/>
<path d="M170.3 344.9h.7zM170.3 344.9l.7 .1z"/>
<path d="M170.3 344.8h.8zM170.3 344.8h.8z"/>
<path d="M170.3 344.8h.8zM170.3 344.8h.7z"/>
<path d="M294.6 344.4h.3zM294.6 344.4h.3zM294.6 344.4h.3z"/>
<path d="M294.6 344.4l.3 .1zM294.5 344.5h.4z"/>
<path d="M294.6 345.2h.3zM294.6 345.2h.2z"/>
<path d="M294.5 345.1h.4zM294.5 345.1h.4z"/>
<path d="M294.5 345.1h.4zM294.5 345.1l.4 .1zM294.6 345.2h.3z"/>
<path d="M294.5 344.5h.4zM294.5 344.5h.4z"/>
<path d="M294.5 344.5h.5zM294.5 344.5h.5zM294.4 344.5h.6z"/>
<path d="M294.4 344.5l.6 .1zM294.4 344.5l.6 .1z"/>
<path d="M294.5 345.1h.5zM294.5 345.1h.4z"/>
<path d="M294.4 344.6h.6zM294.4 344.6h.6z"/>
<path d="M294.4 345h.6zM294.4 345h.6z"/>
<path d="M294.4 345h.6zM294.4 345l.6 .1zM294.4 345.1h.6z"/>
<path d="M294.4 344.6h.7zM294.4 344.6h.7z"/>
<path d="M294.4 344.6h.7zM294.4 344.6h.7z"/>
<path d="M294.4 344.6l.7 .1zM294.4 344.6l.7 .1z"/>
<path d="M294.3 344.7h.8zM294.3 344.7h.8z"/>
<path d="M294.3 344.9h.8zM294.3 344.9h.8zM294.4 344.9h.7zM294.4 344.9h.7z"/>
<path d="M294.4 344.9h.7zM294.4 344.9l.6 .1z"/>
<path d="M294.3 344.7l.8 .1zM294.3 344.7l.8 .1zM294.3 344.8h.8zM294.3 344.8h.8z"/>
<path d="M294.3 344.8h.8zM294.3 344.8h.8z"/>
<path d="M294.3 344.8l.8 .1zM294.3 344.8l.8 .1z"/>
<path d="M294.3 344.9h.8zM294.3 344.9h.8z"/>
<path d="M307.1 344.4h.2zM307.1 344.4h.2z"/>
<path d="M307.1 345.2h.2zM307.1 345.2h.3z"/>
<path d="M307.1 345.2h.2zM307.1 345.2h.2z"/>
<path d="M307.1 344.4h.3zM307.1 344.4h.3z"/>
<path d="M307.1 344.4l.3 .1zM307.1 344.4l.3 .1zM307 344.5h.4z"/>
<path d="M307 344.5h.5zM307 344.5h.5z"/>
<path d="M307 345.1h.4zM307 345.1l.4 .1z"/>
<path d="M307 345.1h.5zM307 345.1h.5z"/>
<path d="M307 345.1h.5zM307 345.1h.4zM307 345.1h.4z"/>
<path d="M307 344.5h.5zM307 344.5h.5z"/>
<path d="M307 344.5l.5 .1zM306.9 344.6h.6z"/>
<path d="M306.9 344.6h.7zM306.9 344.6h.7zM306.9 344.6h.7z"/>
<path d="M306.9 345l.6 .1zM306.9 345l.6 .1z"/>
<path d="M306.9 344.6h.7zM306.9 344.6h.7z"/>
<path d="M306.9 344.6l.7 .1zM306.9 344.6l.7 .1z"/>
<path d="M306.9 344.9l.7 .1zM306.9 344.9l.7 .1z"/>
<path d="M306.9 345h.7zM306.9 345h.6z"/>
<path d="M306.9 344.7h.7zM306.9 344.7h.7z"/>
<path d="M306.8 344.7l.8 .1zM306.8 344.7l.8 .1zM306.8 344.8h.8zM306.8 344.8h.8z"/>
<path d="M306.8 344.8h.8zM306.8 344.8h.8z"/>
<path d="M306.8 344.8l.8 .1zM306.8 344.8l.8 .1z"/>
<path d="M306.8 344.9h.8zM306.8 344.9h.8z"/>
<path d="M306.9 344.9h.7zM306.9 344.9h.7zM306.9 344.9h.7zM306.9 344.9h.7z"/>
<path d="M319.2 344.4h.3zM319.2 344.4h.3z"/>
<path d="M319.2 344.4l.3 .1zM319.2 344.4l.3 .1z"/>
<path d="M319.2 345.2h.3zM319.2 345.2h.2zM319.2 345.2h.2z"/>
<path d="M319.2 344.5h.4zM319.1 344.5h.5z"/>
<path d="M319.2 345.1h.3zM319.2 345.1l.3 .1z"/>
<path d="M319.1 344.5h.5zM319.1 344.5h.5z"/>
<path d="M319.1 344.5h.5zM319.1 344.5h.5z"/>
<path d="M319.1 345.1h.5zM319.1 345.1h.5z"/>
<path d="M319.1 345.1h.5zM319.1 345.1h.4z"/>
<path d="M319.1 344.5l.5 .1zM319.1 344.5l.5 .1z"/>
<path d="M319.1 344.6h.6zM319.1 344.6h.6zM319 344.6h.7zM319 344.6h.7z"/>
<path d="M319.1 345l.5 .1zM319.1 345l.5 .1z"/>
<path d="M319.1 345.1h.5zM319.1 345.1h.5z"/>
<path d="M319 344.6h.7zM319 344.6h.7z"/>
<path d="M319 344.9l.7 .1zM319 344.9l.7 .1z"/>
<path d="M319 345h.7zM319 345h.6z"/>
<path d="M319 344.6l.7 .1zM319 344.6l.7 .1z"/>
<path d="M319 344.7h.7zM319 344.7h.7z"/>
<path d="M319 344.7l.7 .1zM319 344.7l.7 .1zM319 344.8h.7zM319 344.8h.7z"/>
<path d="M319 344.8h.7zM319 344.8h.7z"/>
<path d="M319 344.8l.7 .1zM319 344.8l.7 .1z"/>
<path d="M319 344.9h.7zM319 344.9h.7z"/>
<path d="M319 344.9h.7zM319 344.9h.7z"/>
<path d="M319 344.9h.7zM319 344.9h.7z"/>
<path d="M443.3 344.4h.2zM443.2 344.4h.3z"/>
<path d="M443.2 344.4l.4 .1zM443.2 344.4l.4 .1z"/>
<path d="M443.2 345.2h.3zM443.2 345.2h.3zM443.3 345.2h.2z"/>
<path d="M443.2 345.1h.4zM443.2 345.1h.4z"/>
<path d="M443.2 345.1h.4zM443.2 345.1l.3 .1z"/>
<path d="M443.2 344.5h.4zM443.2 344.5h.4z"/>
<path d="M443.2 344.5h.4zM443.1 344.5h.5z"/>
<path d="M443.1 344.5h.6zM443.1 344.5h.6z"/>
<path d="M443.1 345.1h.5zM443.1 345.1h.5z"/>
<path d="M443.1 344.5l.6 .1zM443.1 344.5l.6 .1z"/>
<path d="M443.1 345.1h.6zM443.1 345.1h.5z"/>
<path d="M443.1 344.6h.6zM443.1 344.6h.6z"/>
<path d="M443.1 345h.6zM443.1 345h.6z"/>
<path d="M443.1 345h.6zM443.1 345l.6 .1z"/>
<path d="M443.1 344.6h.6zM443.1 344.6h.6z"/>
<path d="M443.1 344.6h.6zM443.1 344.6h.6z"/>
<path d="M443 344.6l.7 .1zM443 344.6l.7 .1z"/>
<path d="M443 344.7h.7zM443 344.7h.7z"/>
<path d="M443 344.7l.7 .1zM443 344.7l.7 .1z"/>
<path d="M443 344.8l.7 .1zM443 344.8l.7 .1z"/>
<path d="M443 344.9h.7zM443 344.9h.7z"/>
<path d="M443 344.9h.7zM443 344.9h.7zM443 344.9h.7z"/>
<path d="M443.1 344.9h.6zM443.1 344.9l.6 .1z"/>
<path d="M443 344.8h.8zM443 344.8h.8z"/>
<path d="M443 344.8h.8zM443 344.8h.7z"/>
<path d="M455.8 344.4h.2zM455.8 344.4h.2z"/>
<path d="M455.8 344.4h.3zM455.7 344.4h.4z"/>
<path d="M455.8 345.2h.2zM455.8 345.2h.2z"/>
<path d="M455.7 344.4l.4 .1zM455.7 344.4l.4 .1z"/>
<path d="M455.7 344.5h.4zM455.7 344.5h.4z"/>
<path d="M455.7 345.1l.4 .1zM455.7 345.1l.4 .1z"/>
<path d="M455.7 345.2h.4zM455.7 345.2h.3z"/>
<path d="M455.7 344.5h.4zM455.7 344.5h.4z"/>
<path d="M455.7 345.1h.4zM455.7 345.1h.4z"/>
<path d="M455.6 345.1h.5zM455.6 345.1h.6z"/>
<path d="M455.6 345.1h.5zM455.6 345.1h.5z"/>
<path d="M455.6 344.5h.6zM455.6 344.5h.6z"/>
<path d="M455.6 344.5l.6 .1zM455.6 344.5l.6 .1z"/>
<path d="M455.6 344.6h.6zM455.6 344.6h.6zM455.5 344.6h.7z"/>
<path d="M455.6 345l.6 .1zM455.6 345l.6 .1z"/>
<path d="M455.5 344.6h.7zM455.5 344.6h.7z"/>
<path d="M455.5 344.6l.8 .1zM455.5 344.6l.8 .1z"/>
<path d="M455.5 344.9l.7 .1zM455.5 344.9l.7 .1z"/>
<path d="M455.6 345h.6zM455.6 345h.6z"/>
<path d="M455.5 344.7h.8zM455.5 344.7h.8z"/>
<path d="M455.5 344.7l.8 .1zM455.5 344.7l.8 .1zM455.5 344.8h.8zM455.5 344.8h.8z"/>
<path d="M455.5 344.8h.8zM455.5 344.8h.8z"/>
<path d="M455.5 344.8l.8 .1zM455.5 344.8l.8 .1z"/>
<path d="M455.5 344.9h.8zM455.5 344.9h.8z"/>
<path d="M455.5 344.9h.8zM455.5 344.9h.7zM455.5 344.9h.7zM455.5 344.9h.7z"/>
<path d="M467.9 344.4h.2zM467.9 344.4h.2z"/>
<path d="M467.9 345.2h.2zM467.9 345.2h.3z"/>
<path d="M467.9 345.2h.2zM467.9 345.2h.2z"/>
<path d="M467.9 344.4h.3zM467.9 344.4h.3z"/>
<path d="M467.9 344.4l.3 .1zM467.9 344.4l.3 .1z"/>
<path d="M467.8 344.5h.4zM467.8 344.5h.4z"/>
<path d="M467.8 345.1h.4zM467.8 345.1l.4 .1z"/>
<path d="M467.8 344.5h.4zM467.8 344.5h.4z"/>
<path d="M467.8 344.5h.5zM467.7 344.5h.6z"/>
<path d="M467.8 345.1h.4zM467.8 345.1h.4z"/>
<path d="M467.8 345.1h.4zM467.8 345.1h.4z"/>
<path d="M467.7 344.5l.6 .1zM467.7 344.5l.6 .1z"/>
<path d="M467.7 344.6h.6zM467.7 344.6h.6zM467.7 344.6h.6z"/>
<path d="M467.7 345l.6 .1zM467.7 345l.6 .1z"/>
<path d="M467.7 345.1h.6zM467.7 345.1h.5z"/>
<path d="M467.7 344.6h.7zM467.7 344.6h.7z"/>
<path d="M467.7 344.9h.6zM467.7 344.9h.7z"/>
<path d="M467.7 344.9l.6 .1zM467.7 344.9l.6 .1z"/>
<path d="M467.7 345h.6zM467.7 345h.6z"/>
<path d="M467.7 344.6l.7 .1zM467.7 344.6l.7 .1z"/>
<path d="M467.7 344.7h.7zM467.7 344.7h.7z"/>
<path d="M467.7 344.7l.7 .1zM467.7 344.7l.7 .1zM467.7 344.8h.7zM467.7 344.8h.7z"/>
<path d="M467.7 344.8h.7zM467.7 344.8h.7z"/>
<path d="M467.7 344.8l.7 .1zM467.7 344.8l.7 .1z"/>
<path d="M467.7 344.9h.7zM467.7 344.9h.7z"/>
<path d="M467.7 344.9h.7zM467.7 344.9h.7z"/>
</g>
<g fill="none" stroke="#989898" stroke-width=".38">
<path d="M499.8 233.2h87v168.6h-31.3v-127.7h-55.7zM505.8 233.2l-6 6M514.8 233.2l-15 14.9M523.7 233.2l-23.9 23.9M532.7 233.2l-32.9 32.9M541.7 233.2l-40.9 40.9M550.7 233.2l-40.9 40.9M559.7 233.2l-40.9 40.9M568.7 233.2l-40.9 40.9M577.6 233.2l-40.8 40.9M586.6 233.2l-40.8 40.9M586.8 242l-32.1 32.1"/>
<path d="M586.8 251l-31.3 31.3M586.8 259.9l-31.3 31.5M586.8 269l-31.3 31.3M586.8 277.9l-31.3 31.4M679.7 271.5l-2.9 2.7M684.1 271.5l-7.3 7.2M688.6 271.5l-10 9.9M688.8 275.7l-5.7 5.7M586.8 286.9l-31.3 31.4M586.8 295.9l-31.3 31.4M688.8 280.2l-1.2 1.2M586.8 304.9l-31.3 31.3"/>
<path d="M586.8 313.8l-31.3 31.4M586.8 322.8l-31.3 31.4M586.8 331.8l-31.3 31.4M586.8 340.8l-31.3 31.4M586.8 349.8l-31.3 31.3M586.8 358.7l-31.3 31.4M586.8 367.7l-31.3 31.4M586.8 376.7l-25.1 25.1M586.8 385.7l-16.1 16.1M586.8 394.6l-7.2 7.2"/>
</g>
<!-- layer: A-FORMATO -->
<g fill="none" stroke="#000" stroke-width=".38">
<path d="M0 .1v594h841v-594M35 10.1h796v574h-796zM113.7 .1v10M232.5 .1v10M420 .1v10M617.5 .1v10M658.7 10.1v574M0 297.1h35M658.8 446h170v30.5h-170zM658.8 456.2h170M658.8 451.1h170M670.4 446v30.5"/>
<path d="M685.1 446v30.5M783.8 446v30.5M795 446v30.5M806.3 446v30.5M817.5 446v30.5M658.7 478.6h170v19.4h-170zM658.8 471.4h170M658.8 466.4h170M658.8 461.3h170M658.7 500.1h170v39.1h-170zM658.7 523h170M658.7 552.2h170v29.8h-170z"/>
<path d="M658.7 541.5h170v8.7h-170zM678.3 541.5v8.7M679.2 544h3.6v4h-3.6zM679.6 544l-.4 .4M680.5 544l-1.3 1.3M681 544l-1.8 1.7M681.9 544l-2.7 2.6M682.3 544l-3.1 3.1M682.8 544.4l-3.6 3.6M682.8 545.7l-2.2 2.3M682.8 547.1l-.9 .9M682.8 544.8l-3.1 3.2"/>
<path d="M682.8 546.2l-1.8 1.8M682.8 547.6l-.4 .4M699.8 541.5v8.7M699.8 552.2v22.4M700.7 544h3.6v4h-3.6zM721.3 541.5v8.7M722.2 544h3.6v4h-3.6zM734.8 552.2v29.8M742.8 541.5v8.7M743.7 544h3.6v4h-3.6zM764.3 541.5v8.7M765.2 544h3.5v4h-3.5z"/>
<path d="M782.1 552.2v22.4M785.7 541.5v8.7M786.6 544h3.6v4h-3.6zM807.3 541.5v8.7M808.1 544h3.6v4h-3.6zM658.7 574.6h170M699.8 562.7h128.9M755.3 568.6h26.8M755.3 562.7v19.3M801.8 568.6h26.9M801.8 562.7v11.9M113.7 584.1v10"/>
<path d="M232.5 584.1v10M420 584.1v10M656 584.1v10"/>
</g>
<text font-size="5.6" x="662.5" y="113.3">LEGENDA</text>
<g font-size="4.9">
<text x="99.4" y="164.9">138kV SUBESTAÇÃO CEMIG</text>
<text x="77.6" y="321.6">6,6kV - CCM - SALA DE PAINÉIS</text>
<text x="279.1" y="404">MOTORES EXISTENTES</text>
<text x="682.4" y="506.4">ESTRUTURAÇÃO DE PROJETO DE CONCESSÃO DO</text>
<text x="686.2" y="513.1">PERÍMETRO IRRIGADO DO JAÍBA (ETAPAS 3 E 4)</text>
</g>
<g font-size="4.6">
<text x="696.6" y="142.2">TRANSFORMADOR DE FORÇA</text>
<text x="696.3" y="183.2">DISJUNTOR</text>
<text x="706.6" y="239.7">ALIMENTADOR</text>
<text x="706.2" y="278">EQUIPAMENTOS A SEREM INSTALADOS</text>
<text x="659.8" y="413.8">NOTAS:</text>
<text x="659.6" y="421.7">1- EQUIPAMENTOS A SEREM INSTALADOS REPRESENTADOS EM</text>
<text x="664.8" y="426.1">HACHURA;</text>
<text x="659.4" y="432.9">2- VALORES NOMINAIS DEVEM SER CONFIRMADOS EM ETAPAS</text>
<text x="665.2" y="437.9">POSTERIORES.</text>
<text x="682.8" y="487.8">FUNDO DE DESENVOLVIMENTO DA INFRAESTRUTURA</text>
<text x="706" y="494.1">REGIONAL SUSTENTÁVEL - FDIRS</text>
</g>
<text font-size="4.2" x="722.8" y="519.9">ANTEPROJETO</text>
<text font-size="3.9" x="698.2" y="528.4">DIAGRAMA UNFILAR DE MÉDIA E BAIXA TENSÃO</text>
<g font-size="3.5">
<text x="129.2" y="243.9">138kV-6,6kV</text>
<text x="321" y="243.9">138kV-6,6kV</text>
<text x="512.7" y="243.9">138kV-6,6kV</text>
<text x="129.2" y="248">10MVA</text>
<text x="321" y="248">10MVA</text>
<text x="512.7" y="248">10MVA</text>
<text x="129.5" y="252.3">ONAN</text>
<text x="321.2" y="252.3">ONAN</text>
<text x="512.9" y="252.3">ONAN</text>
<text x="562.4" y="386.4">SISTEMA</text>
<text x="562.2" y="390.6">FLUTUANTE</text>
<text x="562.2" y="394.8">EXISTENTE</text>
</g>
<g font-size="3.1">
<text x="716.9" y="532.7">ESTAÇÃO DE BOMBEAMENTO - EB1</text>
<text x="677.1" y="579">EGC006-EL3-1001</text>
<text x="783.6" y="579">EGC006-EL2-1001</text>
</g>
<g font-size="3">
<text x="737.1" y="569.2">Aprovação</text>
<text x="783.2" y="569.2">Autorização</text>
</g>
<g font-size="2.5">
<text x="660.1" y="474.8">Revisão</text>
<text x="674.9" y="474.8">Data</text>
<text x="730.8" y="474.8">Descrição</text>
<text x="786.3" y="474.8">Elab.</text>
<text x="797.4" y="474.8">Verif.</text>
<text x="808.3" y="474.8">Aprov.</text>
<text x="820.7" y="474.7">Aut.</text>
<text x="661.8" y="545.5">Finalidade</text>
<text x="688" y="545.3">Para</text>
<text x="708.9" y="545.3">Para</text>
<text x="731.3" y="545.3">Para</text>
<text x="753" y="545.3">Para</text>
<text x="773.6" y="545.3">Como</text>
<text x="795.5" y="545.3">Para</text>
<text x="817.7" y="545.3">Para</text>
<text x="661.1" y="548.4">de Emissão</text>
<text x="680.5" y="546.8">1</text>
<text x="684.6" y="548">Informação</text>
<text x="701.9" y="546.8">2</text>
<text x="705.1" y="548">Comentários</text>
<text x="723.4" y="546.8">3</text>
<text x="728.1" y="548">Aprovação</text>
<text x="744.8" y="546.8">4</text>
<text x="750.4" y="548">Execução</text>
<text x="766.4" y="546.8">5</text>
<text x="770.8" y="548">Construído</text>
<text x="787.9" y="546.8">6</text>
<text x="792.9" y="548">Utilização</text>
<text x="809.4" y="546.8">7</text>
<text x="812.8" y="548">Providências</text>
<text x="702" y="555.3">Data:</text>
<text x="711.3" y="557.4">19/02/26</text>
<text x="737" y="555.3">Elaboração:</text>
<text x="784.4" y="555.8">Verificação:</text>
<text x="702" y="565.6">Escala:</text>
<text x="714.8" y="568.6">S/E</text>
<text x="660.3" y="577.9">Referência:</text>
<text x="736.9" y="577.6">Revisão:</text>
<text x="750.8" y="579.3">1</text>
<text x="757.7" y="577.6">Desenho nº</text>
</g>
<g font-size="2.4">
<text x="663.9" y="460">2</text>
<text x="673" y="460">24/03/26</text>
<text x="717.5" y="459.6">Revisado Conforme Comentado</text>
<text x="785.9" y="459.6">MDCS</text>
<text x="798.9" y="459.6">AG</text>
<text x="810.4" y="459.6">ET</text>
<text x="663.9" y="465">1</text>
<text x="673" y="465">19/02/26</text>
<text x="717.5" y="464.7">Revisado Conforme Comentado</text>
<text x="785.9" y="464.7">MDCS</text>
<text x="798.9" y="464.7">AG</text>
<text x="810.4" y="464.7">ET</text>
<text x="663.9" y="470.1">0</text>
<text x="673" y="470.1">16/12/25</text>
<text x="726.5" y="469.7">Emissão Inicial</text>
<text x="785.9" y="469.7">MDCS</text>
<text x="798.9" y="469.7">AG</text>
<text x="810.4" y="469.7">ET</text>
</g>
</svg>
